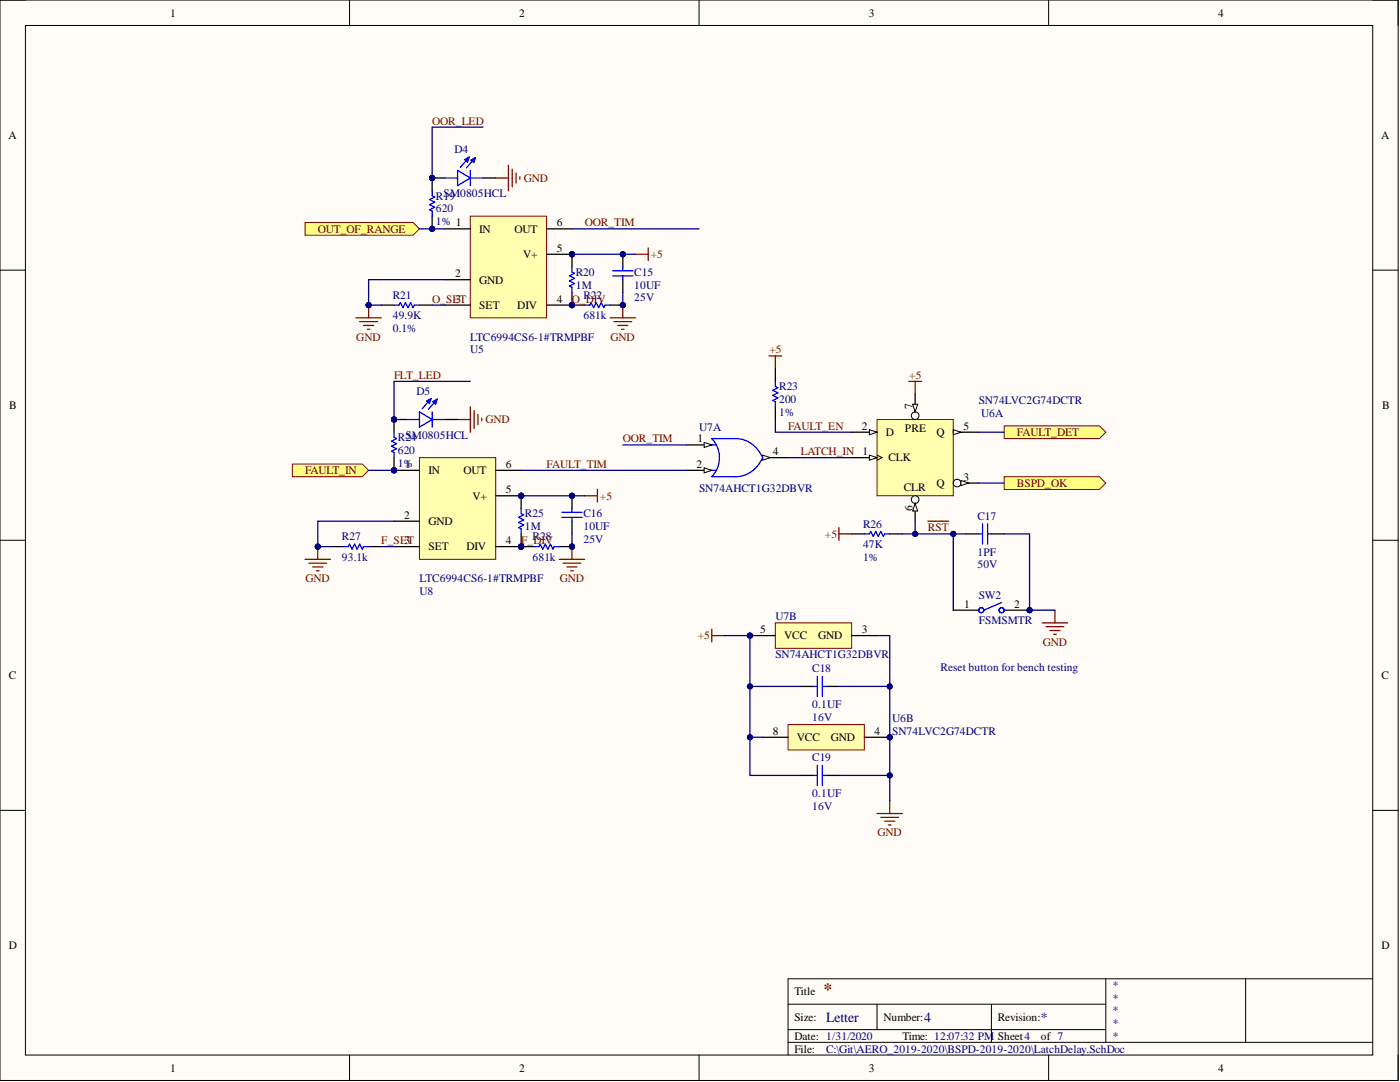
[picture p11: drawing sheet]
<svg xmlns="http://www.w3.org/2000/svg" width="279mm" height="216mm" viewBox="0 0 279 216" stroke-linecap="round" stroke-linejoin="round" font-family="sans-serif">
<path d="M0 0h279v215.6h-279z" fill-rule="evenodd" fill="#fffcf8"/>
<path d="M0 0h279v215.6h-279z" fill="none" stroke="#000" stroke-width=".2"/>
<path d="M5.1 5.1h268.9v205.4h-268.9z" fill-rule="evenodd" fill="#fffcf8"/>
<g fill="none" stroke="#000" stroke-width=".2">
<path d="M0 0h5.1M5.1 5.1h268.9v205.4h-268.9zM69.8 0v5.1M139.5 0v5.1M209.3 0v5.1M274 0h5v5.1M0 53.9h5.1M274 53.9h5M0 107.8h5.1M274 107.8h5M0 161.7h5.1M274 161.7h5"/>
<path d="M220.7 195.3v12.7M248.6 195.3v12.7M274 195.3h-116.7v15.2M69.8 210.5v5.1M139.5 210.5v5.1M157.3 200.4h63.4M157.3 208h116.7M157.3 205.5h63.4M175 200.4v5.1M197.9 200.4v7.6M209.3 210.5v5.1M279 210.5v5.1"/>
</g>
<path d="M175 83.7h15.2v15.2h-15.2z" fill-rule="evenodd" fill="#ffffb0"/>
<path d="M175 83.7h15.2v15.2h-15.2z" fill="none" stroke="#800000" stroke-width=".2"/>
<path d="M170 91.3h5" fill="none" stroke="#000" stroke-width=".25"/>
<path d="M173.5 90.8l1.5 .5-1.5 .5z" fill="#f8fcff"/>
<path d="M173.5 90.8l1.5 .5-1.5 .5zM175 90.8l1 .5-1 .5" fill="none" stroke="#000" stroke-width=".2"/>
<path d="M170 86.2h5" fill="none" stroke="#000" stroke-width=".25"/>
<path d="M173.5 85.7l1.5 .5-1.5 .6z" fill="#f8fcff"/>
<path d="M173.5 85.7l1.5 .5-1.5 .6z" fill="none" stroke="#000" stroke-width=".2"/>
<path d="M190.2 96.4h5.1" fill="none" stroke="#000" stroke-width=".25"/>
<circle cx="191" cy="96.4" r=".76" fill="#f8fcff"/>
<circle cx="191" cy="96.4" r=".76" fill="none" stroke="#000" stroke-width=".2"/>
<path d="M191.8 95.9l1.5 .5-1.5 .5z" fill="#f8fcff"/>
<path d="M191.8 95.9l1.5 .5-1.5 .5z" fill="none" stroke="#000" stroke-width=".2"/>
<path d="M190.2 86.2h5.1" fill="none" stroke="#000" stroke-width=".25"/>
<path d="M190.2 85.7l1.6 .5-1.6 .6z" fill="#f8fcff"/>
<path d="M190.2 85.7l1.6 .5-1.6 .6z" fill="none" stroke="#000" stroke-width=".2"/>
<path d="M182.6 98.9v5.1" fill="none" stroke="#000" stroke-width=".25"/>
<circle cx="182.6" cy="99.7" r=".76" fill="#f8fcff"/>
<circle cx="182.6" cy="99.7" r=".76" fill="none" stroke="#000" stroke-width=".2"/>
<path d="M182.6 100.4l.5 1.6h-1z" fill="#f8fcff"/>
<path d="M182.6 100.4l.5 1.6h-1z" fill="none" stroke="#000" stroke-width=".2"/>
<path d="M182.6 78.6v5.1" fill="none" stroke="#000" stroke-width=".25"/>
<circle cx="182.6" cy="82.9" r=".76" fill="#f8fcff"/>
<circle cx="182.6" cy="82.9" r=".76" fill="none" stroke="#000" stroke-width=".2"/>
<path d="M182.1 80.7h1l-.5 1.5z" fill="#f8fcff"/>
<path d="M182.1 80.7h1l-.5 1.5z" fill="none" stroke="#000" stroke-width=".2"/>
<circle cx="177.6" cy="147.1" r=".51" fill="#000080"/>
<circle cx="177.6" cy="147.1" r=".51" fill="none" stroke="#000080" stroke-width=".2"/>
<path d="M157.3 144.6h15.2v5.1h-15.2z" fill-rule="evenodd" fill="#ffffb0"/>
<path d="M157.3 144.6h15.2v5.1h-15.2z" fill="none" stroke="#800000" stroke-width=".2"/>
<path d="M172.5 147.1h5.1" fill="none" stroke="#000" stroke-width=".25"/>
<circle cx="177.6" cy="147.1" r=".51" fill="#000080"/>
<circle cx="177.6" cy="147.1" r=".51" fill="none" stroke="#000080" stroke-width=".2"/>
<path d="M152.2 147.1h5.1" fill="none" stroke="#000" stroke-width=".25"/>
<path d="M181.4 76.1h2.5M182.6 76.1v2.5M185.2 104h4.1" fill="none" stroke="#800000" stroke-width=".25"/>
<circle cx="104" cy="109.1" r=".51" fill="#000080"/>
<circle cx="104" cy="109.1" r=".51" fill="none" stroke="#000080" stroke-width=".2"/>
<circle cx="78.6" cy="93.9" r=".51" fill="#000080"/>
<circle cx="78.6" cy="93.9" r=".51" fill="none" stroke="#000080" stroke-width=".2"/>
<circle cx="104" cy="98.9" r=".51" fill="#000080"/>
<circle cx="104" cy="98.9" r=".51" fill="none" stroke="#000080" stroke-width=".2"/>
<path d="M83.7 91.3h15.2v20.3h-15.2z" fill-rule="evenodd" fill="#ffffb0"/>
<path d="M83.7 91.3h15.2v20.3h-15.2z" fill="none" stroke="#800000" stroke-width=".2"/>
<path d="M98.9 109.1h5.1" fill="none" stroke="#000" stroke-width=".25"/>
<circle cx="104" cy="109.1" r=".51" fill="#000080"/>
<circle cx="104" cy="109.1" r=".51" fill="none" stroke="#000080" stroke-width=".2"/>
<path d="M78.6 93.9h5.1" fill="none" stroke="#000" stroke-width=".25"/>
<circle cx="78.6" cy="93.9" r=".51" fill="#000080"/>
<circle cx="78.6" cy="93.9" r=".51" fill="none" stroke="#000080" stroke-width=".2"/>
<path d="M98.9 93.9h5.1M98.9 98.9h5.1M78.6 109.1h5.1" fill="none" stroke="#000" stroke-width=".25"/>
<circle cx="104" cy="98.9" r=".51" fill="#000080"/>
<circle cx="104" cy="98.9" r=".51" fill="none" stroke="#000080" stroke-width=".2"/>
<path d="M66 109.1h2.5M73.6 109.1h2.5M78.6 104h5.1" fill="none" stroke="#000" stroke-width=".25"/>
<path d="M68.5 109.1h1l.3-.5 .5 1 .5-1 .5 1 .5-1 .5 1 .2-.5h1.1" fill="none" stroke="#00f" stroke-width=".25"/>
<circle cx="104" cy="98.9" r=".51" fill="#000080"/>
<circle cx="104" cy="98.9" r=".51" fill="none" stroke="#000080" stroke-width=".2"/>
<circle cx="104" cy="109.1" r=".51" fill="#000080"/>
<circle cx="104" cy="109.1" r=".51" fill="none" stroke="#000080" stroke-width=".2"/>
<path d="M104 98.9v2.6" fill="none" stroke="#000" stroke-width=".25"/>
<circle cx="104" cy="98.9" r=".51" fill="#000080"/>
<circle cx="104" cy="98.9" r=".51" fill="none" stroke="#000080" stroke-width=".2"/>
<path d="M104 106.5v2.6" fill="none" stroke="#000" stroke-width=".25"/>
<circle cx="104" cy="109.1" r=".51" fill="#000080"/>
<circle cx="104" cy="109.1" r=".51" fill="none" stroke="#000080" stroke-width=".2"/>
<path d="M104 101.5v1l.5 .2-1 .5 1 .5-1 .6 1 .5-1 .5 .5 .2v1" fill="none" stroke="#00f" stroke-width=".25"/>
<circle cx="114.1" cy="109.1" r=".51" fill="#000080"/>
<circle cx="114.1" cy="109.1" r=".51" fill="none" stroke="#000080" stroke-width=".2"/>
<circle cx="104" cy="109.1" r=".51" fill="#000080"/>
<circle cx="104" cy="109.1" r=".51" fill="none" stroke="#000080" stroke-width=".2"/>
<path d="M111.6 109.1h2.5" fill="none" stroke="#000" stroke-width=".25"/>
<circle cx="114.1" cy="109.1" r=".51" fill="#000080"/>
<circle cx="114.1" cy="109.1" r=".51" fill="none" stroke="#000080" stroke-width=".2"/>
<path d="M104 109.1h2.5" fill="none" stroke="#000" stroke-width=".25"/>
<circle cx="104" cy="109.1" r=".51" fill="#000080"/>
<circle cx="104" cy="109.1" r=".51" fill="none" stroke="#000080" stroke-width=".2"/>
<path d="M106.5 109.1h1.1l.2-.5 .5 1 .5-1 .5 1 .5-1 .5 1 .3-.5h1" fill="none" stroke="#00f" stroke-width=".25"/>
<path d="M116.7 98.9h2.5M119.2 97.7v2.5M111.6 111.6h5.1M112.4 112.4h3.5M113.1 113.1h2.1M113.9 113.9h.5M114.1 109.1v2.5" fill="none" stroke="#800000" stroke-width=".25"/>
<circle cx="114.1" cy="109.1" r=".51" fill="#000080"/>
<circle cx="114.1" cy="109.1" r=".51" fill="none" stroke="#000080" stroke-width=".2"/>
<path d="M60.9 111.6h5.1M61.6 112.4h3.6M62.4 113.1h2M63.2 113.9h.5M63.4 109.1v2.5" fill="none" stroke="#800000" stroke-width=".25"/>
<circle cx="63.4" cy="109.1" r=".51" fill="#000080"/>
<circle cx="63.4" cy="109.1" r=".51" fill="none" stroke="#000080" stroke-width=".2"/>
<path d="M170 106.5h2.5M177.6 106.5h2.5M192.8 106.5h2.5M197.9 106.5h2.5M159.8 154.7h2.5M164.9 154.7h2.5" fill="none" stroke="#000" stroke-width=".25"/>
<path d="M172.5 106.5h1l.3-.5 .5 1 .5-1 .5 1 .5-1 .5 1 .3-.5h1M195.3 106.5h.8M196.1 104.5v4.1M197.1 104.5v4.1M197.1 106.5h.8M162.3 154.7h.8M163.1 152.7v4.1M164.1 152.7v4.1M164.1 154.7h.8" fill="none" stroke="#00f" stroke-width=".25"/>
<g fill="none" stroke="#800000" stroke-width=".25">
<path d="M167.4 105.3v2.5M167.4 106.5h2.6M142.1 125.6v2.5M142.1 126.8h2.5M208 124.3h5.1M208.8 125.1h3.5M209.5 125.8h2.1M210.3 126.6h.5M210.5 121.8v2.5M177.6 159.8v2.5M175 162.3h5.1M175.8 163.1h3.5"/>
<path d="M176.6 163.9h2M177.3 164.6h.5"/>
</g>
<path d="M58.3 92.6h14l1.3 1.3-1.3 1.2h-14z" fill-rule="evenodd" fill="#ffff80"/>
<path d="M58.3 92.6h14l1.3 1.3-1.3 1.2h-14z" fill="none" stroke="#800000" stroke-width=".2"/>
<path d="M200.4 85h19l1.3 1.2-1.3 1.3h-19z" fill-rule="evenodd" fill="#ffff80"/>
<path d="M200.4 85h19l1.3 1.2-1.3 1.3h-19z" fill="none" stroke="#800000" stroke-width=".2"/>
<path d="M200.4 95.1h19l1.3 1.3-1.3 1.3h-19z" fill-rule="evenodd" fill="#ffff80"/>
<path d="M200.4 95.1h19l1.3 1.3-1.3 1.3h-19z" fill="none" stroke="#800000" stroke-width=".2"/>
<circle cx="104" cy="109.1" r=".51" fill="#000080"/>
<circle cx="104" cy="109.1" r=".51" fill="none" stroke="#000080" stroke-width=".2"/>
<path d="M152.2 91.3h5.1" fill="none" stroke="#000" stroke-width=".25"/>
<path d="M152.2 90.8l1.5 .5-1.5 .5z" fill="#f8fcff"/>
<path d="M152.2 90.8l1.5 .5-1.5 .5z" fill="none" stroke="#000" stroke-width=".2"/>
<path d="M137 88.8h5.1" fill="none" stroke="#000" stroke-width=".25"/>
<path d="M140.5 88.3l1.6 .5-1.6 .5z" fill="#f8fcff"/>
<path d="M140.5 88.3l1.6 .5-1.6 .5z" fill="none" stroke="#000" stroke-width=".2"/>
<path d="M137 93.9h5.1" fill="none" stroke="#000" stroke-width=".25"/>
<path d="M140.5 93.3l1.6 .6-1.6 .5z" fill="#f8fcff"/>
<path d="M140.5 93.3l1.6 .6-1.6 .5z" fill="none" stroke="#000" stroke-width=".2"/>
<path d="M142 87.5a5.4 5.4 0 0 1 0 7.6M142.1 87.5h4.8a6 6 0 0 1 5.3 3.8 6.1 6.1 0 0 1-5.3 3.8h-4.8M142.1 88.8h.7M142.1 93.9h.7" fill="none" stroke="#00f" stroke-width=".25"/>
<circle cx="149.7" cy="126.8" r=".51" fill="#000080"/>
<circle cx="149.7" cy="126.8" r=".51" fill="none" stroke="#000080" stroke-width=".2"/>
<path d="M154.7 124.3h15.3v5.1h-15.3z" fill-rule="evenodd" fill="#ffffb0"/>
<path d="M154.7 124.3h15.3v5.1h-15.3z" fill="none" stroke="#800000" stroke-width=".2"/>
<path d="M149.7 126.8h5" fill="none" stroke="#000" stroke-width=".25"/>
<circle cx="149.7" cy="126.8" r=".51" fill="#000080"/>
<circle cx="149.7" cy="126.8" r=".51" fill="none" stroke="#000080" stroke-width=".2"/>
<path d="M159.8 137h2.5M164.9 137h2.5M170 126.8h5" fill="none" stroke="#000" stroke-width=".25"/>
<path d="M162.3 137h.8M163.1 134.9v4.1M164.1 134.9v4.1M164.1 137h.8" fill="none" stroke="#00f" stroke-width=".25"/>
<path d="M60.9 44.4h21.5l1.3 1.3-1.3 1.2h-21.5z" fill-rule="evenodd" fill="#ffff80"/>
<path d="M60.9 44.4h21.5l1.3 1.3-1.3 1.2h-21.5z" fill="none" stroke="#800000" stroke-width=".2"/>
<circle cx="114.1" cy="60.9" r=".51" fill="#000080"/>
<circle cx="114.1" cy="60.9" r=".51" fill="none" stroke="#000080" stroke-width=".2"/>
<circle cx="114.1" cy="50.7" r=".51" fill="#000080"/>
<circle cx="114.1" cy="50.7" r=".51" fill="none" stroke="#000080" stroke-width=".2"/>
<path d="M93.9 43.1h15.2v20.3h-15.2z" fill-rule="evenodd" fill="#ffffb0"/>
<path d="M93.9 43.1h15.2v20.3h-15.2z" fill="none" stroke="#800000" stroke-width=".2"/>
<path d="M109.1 60.9h5" fill="none" stroke="#000" stroke-width=".25"/>
<circle cx="114.1" cy="60.9" r=".51" fill="#000080"/>
<circle cx="114.1" cy="60.9" r=".51" fill="none" stroke="#000080" stroke-width=".2"/>
<path d="M88.8 45.7h5.1M109.1 45.7h5M109.1 50.7h5M88.8 60.9h5.1" fill="none" stroke="#000" stroke-width=".25"/>
<circle cx="114.1" cy="50.7" r=".51" fill="#000080"/>
<circle cx="114.1" cy="50.7" r=".51" fill="none" stroke="#000080" stroke-width=".2"/>
<path d="M88.8 55.8h5.1" fill="none" stroke="#000" stroke-width=".25"/>
<circle cx="114.1" cy="50.7" r=".51" fill="#000080"/>
<circle cx="114.1" cy="50.7" r=".51" fill="none" stroke="#000080" stroke-width=".2"/>
<circle cx="114.1" cy="60.9" r=".51" fill="#000080"/>
<circle cx="114.1" cy="60.9" r=".51" fill="none" stroke="#000080" stroke-width=".2"/>
<path d="M114.1 50.7v2.6" fill="none" stroke="#000" stroke-width=".25"/>
<circle cx="114.1" cy="50.7" r=".51" fill="#000080"/>
<circle cx="114.1" cy="50.7" r=".51" fill="none" stroke="#000080" stroke-width=".2"/>
<path d="M114.1 58.3v2.6" fill="none" stroke="#000" stroke-width=".25"/>
<circle cx="114.1" cy="60.9" r=".51" fill="#000080"/>
<circle cx="114.1" cy="60.9" r=".51" fill="none" stroke="#000080" stroke-width=".2"/>
<path d="M114.1 53.3v1l.6 .2-1.1 .5 1.1 .6-1.1 .5 1.1 .5-1.1 .5 .5 .2v1" fill="none" stroke="#00f" stroke-width=".25"/>
<circle cx="124.3" cy="60.9" r=".51" fill="#000080"/>
<circle cx="124.3" cy="60.9" r=".51" fill="none" stroke="#000080" stroke-width=".2"/>
<circle cx="114.1" cy="60.9" r=".51" fill="#000080"/>
<circle cx="114.1" cy="60.9" r=".51" fill="none" stroke="#000080" stroke-width=".2"/>
<path d="M121.8 60.9h2.5" fill="none" stroke="#000" stroke-width=".25"/>
<circle cx="124.3" cy="60.9" r=".51" fill="#000080"/>
<circle cx="124.3" cy="60.9" r=".51" fill="none" stroke="#000080" stroke-width=".2"/>
<path d="M114.1 60.9h2.6" fill="none" stroke="#000" stroke-width=".25"/>
<circle cx="114.1" cy="60.9" r=".51" fill="#000080"/>
<circle cx="114.1" cy="60.9" r=".51" fill="none" stroke="#000080" stroke-width=".2"/>
<path d="M116.7 60.9h1l.3-.5 .5 1 .5-1 .5 1 .5-1 .5 1 .2-.5h1.1" fill="none" stroke="#00f" stroke-width=".25"/>
<path d="M126.8 50.7h2.6M129.4 49.5v2.5M121.8 63.4h5M122.5 64.2h3.6M123.3 64.9h2M124 65.7h.5M124.3 60.9v2.5" fill="none" stroke="#800000" stroke-width=".25"/>
<circle cx="124.3" cy="60.9" r=".51" fill="#000080"/>
<circle cx="124.3" cy="60.9" r=".51" fill="none" stroke="#000080" stroke-width=".2"/>
<path d="M71 63.4h5.1M71.8 64.2h3.5M72.5 64.9h2.1M73.3 65.7h.5M73.6 60.9v2.5" fill="none" stroke="#800000" stroke-width=".25"/>
<circle cx="73.6" cy="60.9" r=".51" fill="#000080"/>
<circle cx="73.6" cy="60.9" r=".51" fill="none" stroke="#000080" stroke-width=".2"/>
<circle cx="114.1" cy="60.9" r=".51" fill="#000080"/>
<circle cx="114.1" cy="60.9" r=".51" fill="none" stroke="#000080" stroke-width=".2"/>
<path d="M76.1 60.9h2.5M83.7 60.9h2.5" fill="none" stroke="#000" stroke-width=".25"/>
<path d="M78.6 60.9h1.1l.2-.5 .5 1 .5-1 .5 1 .5-1 .5 1 .3-.5h1" fill="none" stroke="#00f" stroke-width=".25"/>
<circle cx="205.5" cy="121.8" r=".51" fill="#000080"/>
<circle cx="205.5" cy="121.8" r=".51" fill="none" stroke="#000080" stroke-width=".2"/>
<path d="M199.9 120.2l-3.6 1.6" fill="none" stroke="#00f" stroke-width=".25"/>
<path d="M190.2 121.8h5.1M200.4 121.8h5.1" fill="none" stroke="#000" stroke-width=".25"/>
<circle cx="205.5" cy="121.8" r=".51" fill="#000080"/>
<circle cx="205.5" cy="121.8" r=".51" fill="none" stroke="#000080" stroke-width=".2"/>
<g fill="none" stroke="#00f" stroke-width=".25">
<circle cx="195.8" cy="121.8" r=".51"/>
<circle cx="199.9" cy="121.8" r=".51"/>
</g>
<path d="M98.9 35.5h2.6M101.5 33v5.1M102.2 33.7v3.6M103 34.5v2M103.7 35.3v.5M91.3 83.7h2.6M93.9 81.2v5M94.6 81.9v3.6M95.4 82.7v2M96.1 83.5v.5" fill="none" stroke="#800000" stroke-width=".25"/>
<circle cx="124.3" cy="50.7" r=".51" fill="#000080"/>
<circle cx="124.3" cy="50.7" r=".51" fill="none" stroke="#000080" stroke-width=".2"/>
<path d="M124.3 50.7v2.6M124.3 55.8v2.5" fill="none" stroke="#000" stroke-width=".25"/>
<circle cx="124.3" cy="50.7" r=".51" fill="#000080"/>
<circle cx="124.3" cy="50.7" r=".51" fill="none" stroke="#000080" stroke-width=".2"/>
<path d="M122.3 54h4M122.3 55h4M124.3 53.3v.7M124.3 55v.8" fill="none" stroke="#00f" stroke-width=".25"/>
<circle cx="114.1" cy="98.9" r=".51" fill="#000080"/>
<circle cx="114.1" cy="98.9" r=".51" fill="none" stroke="#000080" stroke-width=".2"/>
<path d="M114.1 98.9v2.6M114.1 104v2.5" fill="none" stroke="#000" stroke-width=".25"/>
<circle cx="114.1" cy="98.9" r=".51" fill="#000080"/>
<circle cx="114.1" cy="98.9" r=".51" fill="none" stroke="#000080" stroke-width=".2"/>
<path d="M112.1 102.2h4.1M112.1 103.2h4.1M114.1 101.5v.7M114.1 103.2v.8" fill="none" stroke="#00f" stroke-width=".25"/>
<path d="M153.5 71h2.5M154.7 71v2.6" fill="none" stroke="#800000" stroke-width=".25"/>
<circle cx="86.2" cy="35.5" r=".51" fill="#000080"/>
<circle cx="86.2" cy="35.5" r=".51" fill="none" stroke="#000080" stroke-width=".2"/>
<circle cx="86.2" cy="45.7" r=".51" fill="#000080"/>
<circle cx="86.2" cy="45.7" r=".51" fill="none" stroke="#000080" stroke-width=".2"/>
<path d="M86.2 35.5v2.6" fill="none" stroke="#000" stroke-width=".25"/>
<circle cx="86.2" cy="35.5" r=".51" fill="#000080"/>
<circle cx="86.2" cy="35.5" r=".51" fill="none" stroke="#000080" stroke-width=".2"/>
<path d="M86.2 43.1v2.6" fill="none" stroke="#000" stroke-width=".25"/>
<circle cx="86.2" cy="45.7" r=".51" fill="#000080"/>
<circle cx="86.2" cy="45.7" r=".51" fill="none" stroke="#000080" stroke-width=".2"/>
<path d="M86.2 38.1v1l.6 .2-1.1 .5 1.1 .5-1.1 .5 1.1 .6-1.1 .5 .5 .2v1" fill="none" stroke="#00f" stroke-width=".25"/>
<circle cx="78.6" cy="83.7" r=".51" fill="#000080"/>
<circle cx="78.6" cy="83.7" r=".51" fill="none" stroke="#000080" stroke-width=".2"/>
<circle cx="78.6" cy="93.9" r=".51" fill="#000080"/>
<circle cx="78.6" cy="93.9" r=".51" fill="none" stroke="#000080" stroke-width=".2"/>
<path d="M78.6 83.7v2.5" fill="none" stroke="#000" stroke-width=".25"/>
<circle cx="78.6" cy="83.7" r=".51" fill="#000080"/>
<circle cx="78.6" cy="83.7" r=".51" fill="none" stroke="#000080" stroke-width=".2"/>
<path d="M78.6 91.3v2.6" fill="none" stroke="#000" stroke-width=".25"/>
<circle cx="78.6" cy="93.9" r=".51" fill="#000080"/>
<circle cx="78.6" cy="93.9" r=".51" fill="none" stroke="#000080" stroke-width=".2"/>
<path d="M78.6 86.2v1.1l.5 .2-1 .5 1 .5-1 .5 1 .5-1 .5 .5 .3v1" fill="none" stroke="#00f" stroke-width=".25"/>
<circle cx="86.2" cy="35.5" r=".51" fill="#000080"/>
<circle cx="86.2" cy="35.5" r=".51" fill="none" stroke="#000080" stroke-width=".2"/>
<path d="M91.3 34l2.6 1.5-2.6 1.5zM93.1 31.8l-.2 .1M93.2 31.6h.1v.7M93.6 31.4l-.3 .9M93.6 31.4l-.9 .4 .6 .5M93.6 31.4l-1.7 2M93.9 34v3M94.4 31.9l-.2 .1M94.4 31.7h.2l-.1 .7M94.9 31.5l-.4 .9M94.9 31.5l-.9 .4 .5 .5M94.9 31.5l-1.8 2" fill="none" stroke="#00f" stroke-width=".25"/>
<path d="M86.2 35.5h2.6M96.4 35.5h2.5" fill="none" stroke="#000" stroke-width=".25"/>
<circle cx="86.2" cy="35.5" r=".51" fill="#000080"/>
<circle cx="86.2" cy="35.5" r=".51" fill="none" stroke="#000080" stroke-width=".2"/>
<path d="M88.8 35.5h2.5M93.9 35.5h2.5" fill="none" stroke="#00f" stroke-width=".25"/>
<circle cx="78.6" cy="83.7" r=".51" fill="#000080"/>
<circle cx="78.6" cy="83.7" r=".51" fill="none" stroke="#000080" stroke-width=".2"/>
<path d="M85.5 80l-.2 .1M85.6 79.8h.1v.7M86 79.5l-.3 1M86 79.5l-.9 .5 .6 .5M86 79.5l-1.8 2.1M86.8 79.9h.2l-.1 .7M87.3 79.7l-.4 .9M87.3 79.7l-.9 .4 .5 .5M87.3 79.7l-1.8 2M83.7 82.2l2.5 1.5-2.5 1.5zM86.2 82.2v3M86.8 80.1l-.2 .1" fill="none" stroke="#00f" stroke-width=".25"/>
<path d="M78.6 83.7h2.6M88.8 83.7h2.5" fill="none" stroke="#000" stroke-width=".25"/>
<circle cx="78.6" cy="83.7" r=".51" fill="#000080"/>
<circle cx="78.6" cy="83.7" r=".51" fill="none" stroke="#000080" stroke-width=".2"/>
<path d="M154.7 76.1v1l.5 .3-1 .5 1 .5-1 .5 1 .5-1 .5 .5 .3v1M81.2 83.7h2.5M86.2 83.7h2.6" fill="none" stroke="#00f" stroke-width=".25"/>
<path d="M154.7 73.6v2.5M154.7 81.2v2.5" fill="none" stroke="#000" stroke-width=".25"/>
<path d="M182.6 104v2.5" fill="none" stroke="#000080" stroke-width=".25"/>
<circle cx="182.6" cy="106.5" r=".51" fill="#000080"/>
<circle cx="182.6" cy="106.5" r=".51" fill="none" stroke="#000080" stroke-width=".2"/>
<path d="M63.4 109.1h2.6" fill="none" stroke="#000080" stroke-width=".25"/>
<circle cx="63.4" cy="109.1" r=".51" fill="#000080"/>
<circle cx="63.4" cy="109.1" r=".51" fill="none" stroke="#000080" stroke-width=".2"/>
<path d="M78.6 104h-15.2v5.1" fill="none" stroke="#000080" stroke-width=".25"/>
<circle cx="63.4" cy="109.1" r=".51" fill="#000080"/>
<circle cx="63.4" cy="109.1" r=".51" fill="none" stroke="#000080" stroke-width=".2"/>
<path d="M73.6 93.9h5" fill="none" stroke="#000080" stroke-width=".25"/>
<circle cx="78.6" cy="93.9" r=".51" fill="#000080"/>
<circle cx="78.6" cy="93.9" r=".51" fill="none" stroke="#000080" stroke-width=".2"/>
<path d="M73.6 60.9h2.5" fill="none" stroke="#000080" stroke-width=".25"/>
<circle cx="73.6" cy="60.9" r=".51" fill="#000080"/>
<circle cx="73.6" cy="60.9" r=".51" fill="none" stroke="#000080" stroke-width=".2"/>
<path d="M88.8 55.8h-15.2v5.1" fill="none" stroke="#000080" stroke-width=".25"/>
<circle cx="73.6" cy="60.9" r=".51" fill="#000080"/>
<circle cx="73.6" cy="60.9" r=".51" fill="none" stroke="#000080" stroke-width=".2"/>
<path d="M93.9 76.1h-15.3v7.6M76.1 109.1h2.5" fill="none" stroke="#000080" stroke-width=".25"/>
<circle cx="78.6" cy="83.7" r=".51" fill="#000080"/>
<circle cx="78.6" cy="83.7" r=".51" fill="none" stroke="#000080" stroke-width=".2"/>
<path d="M83.7 45.7h5.1" fill="none" stroke="#000080" stroke-width=".25"/>
<circle cx="86.2" cy="45.7" r=".51" fill="#000080"/>
<circle cx="86.2" cy="45.7" r=".51" fill="none" stroke="#000080" stroke-width=".2"/>
<path d="M96.4 25.4h-10.2v10.1M86.2 60.9h2.6" fill="none" stroke="#000080" stroke-width=".25"/>
<circle cx="86.2" cy="35.5" r=".51" fill="#000080"/>
<circle cx="86.2" cy="35.5" r=".51" fill="none" stroke="#000080" stroke-width=".2"/>
<path d="M104 98.9h12.7" fill="none" stroke="#000080" stroke-width=".25"/>
<circle cx="114.1" cy="98.9" r=".51" fill="#000080"/>
<circle cx="114.1" cy="98.9" r=".51" fill="none" stroke="#000080" stroke-width=".2"/>
<circle cx="104" cy="98.9" r=".51" fill="#000080"/>
<circle cx="104" cy="98.9" r=".51" fill="none" stroke="#000080" stroke-width=".2"/>
<path d="M114.1 50.7h12.7M104 93.9h33" fill="none" stroke="#000080" stroke-width=".25"/>
<circle cx="124.3" cy="50.7" r=".51" fill="#000080"/>
<circle cx="124.3" cy="50.7" r=".51" fill="none" stroke="#000080" stroke-width=".2"/>
<circle cx="114.1" cy="50.7" r=".51" fill="#000080"/>
<circle cx="114.1" cy="50.7" r=".51" fill="none" stroke="#000080" stroke-width=".2"/>
<path d="M114.1 45.7h25.4M124.3 88.8h12.7M144.6 126.8h5.1v20.3h2.5" fill="none" stroke="#000080" stroke-width=".25"/>
<circle cx="149.7" cy="126.8" r=".51" fill="#000080"/>
<circle cx="149.7" cy="126.8" r=".51" fill="none" stroke="#000080" stroke-width=".2"/>
<circle cx="149.7" cy="137" r=".51" fill="#000080"/>
<circle cx="149.7" cy="137" r=".51" fill="none" stroke="#000080" stroke-width=".2"/>
<circle cx="149.7" cy="147.1" r=".51" fill="#000080"/>
<circle cx="149.7" cy="147.1" r=".51" fill="none" stroke="#000080" stroke-width=".2"/>
<path d="M149.7 147.1v7.6h10.1" fill="none" stroke="#000080" stroke-width=".25"/>
<circle cx="149.7" cy="147.1" r=".51" fill="#000080"/>
<circle cx="149.7" cy="147.1" r=".51" fill="none" stroke="#000080" stroke-width=".2"/>
<path d="M149.7 137h10.1" fill="none" stroke="#000080" stroke-width=".25"/>
<circle cx="149.7" cy="137" r=".51" fill="#000080"/>
<circle cx="149.7" cy="137" r=".51" fill="none" stroke="#000080" stroke-width=".2"/>
<path d="M154.7 83.7v2.5h15.3M157.3 91.3h12.7M167.4 154.7h10.2" fill="none" stroke="#000080" stroke-width=".25"/>
<circle cx="177.6" cy="154.7" r=".51" fill="#000080"/>
<circle cx="177.6" cy="154.7" r=".51" fill="none" stroke="#000080" stroke-width=".2"/>
<path d="M167.4 137h10.2" fill="none" stroke="#000080" stroke-width=".25"/>
<circle cx="177.6" cy="137" r=".51" fill="#000080"/>
<circle cx="177.6" cy="137" r=".51" fill="none" stroke="#000080" stroke-width=".2"/>
<path d="M175 126.8h2.6v33" fill="none" stroke="#000080" stroke-width=".25"/>
<circle cx="177.6" cy="137" r=".51" fill="#000080"/>
<circle cx="177.6" cy="137" r=".51" fill="none" stroke="#000080" stroke-width=".2"/>
<circle cx="177.6" cy="147.1" r=".51" fill="#000080"/>
<circle cx="177.6" cy="147.1" r=".51" fill="none" stroke="#000080" stroke-width=".2"/>
<circle cx="177.6" cy="154.7" r=".51" fill="#000080"/>
<circle cx="177.6" cy="154.7" r=".51" fill="none" stroke="#000080" stroke-width=".2"/>
<path d="M180.1 106.5h12.7" fill="none" stroke="#000080" stroke-width=".25"/>
<circle cx="182.6" cy="106.5" r=".51" fill="#000080"/>
<circle cx="182.6" cy="106.5" r=".51" fill="none" stroke="#000080" stroke-width=".2"/>
<circle cx="190.2" cy="106.5" r=".51" fill="#000080"/>
<circle cx="190.2" cy="106.5" r=".51" fill="none" stroke="#000080" stroke-width=".2"/>
<path d="M195.3 96.4h5.1M195.3 86.2h5.1M200.4 106.5h5.1v15.3h5" fill="none" stroke="#000080" stroke-width=".25"/>
<circle cx="205.5" cy="121.8" r=".51" fill="#000080"/>
<circle cx="205.5" cy="121.8" r=".51" fill="none" stroke="#000080" stroke-width=".2"/>
<path d="M114.1 106.5v2.6" fill="none" stroke="#000080" stroke-width=".25"/>
<circle cx="114.1" cy="109.1" r=".51" fill="#000080"/>
<circle cx="114.1" cy="109.1" r=".51" fill="none" stroke="#000080" stroke-width=".2"/>
<path d="M124.3 58.3v2.6" fill="none" stroke="#000080" stroke-width=".25"/>
<circle cx="124.3" cy="60.9" r=".51" fill="#000080"/>
<circle cx="124.3" cy="60.9" r=".51" fill="none" stroke="#000080" stroke-width=".2"/>
<path d="M190.2 106.5v15.3" fill="none" stroke="#000080" stroke-width=".25"/>
<circle cx="190.2" cy="106.5" r=".51" fill="#000080"/>
<circle cx="190.2" cy="106.5" r=".51" fill="none" stroke="#000080" stroke-width=".2"/>
<text font-size="3.5" fill="#800000" x="164.4" y="198.6">*</text>
<g font-size="2.8" fill="#000080">
<text x="164.9" y="203.8">Letter</text>
<text x="184.4" y="203.8">4</text>
<text x="207.8" y="203.8">*</text>
</g>
<g font-size="2.3">
<text x="34" y="3.3">1</text>
<text x="103.6" y="3.3">2</text>
<text x="173.4" y="3.3">3</text>
<text x="243.1" y="3.3">4</text>
<text x="1.7" y="27.7">A</text>
<text x="275.6" y="27.7">A</text>
<text x="95.6" y="46.4">IN</text>
<text x="102.6" y="46.4">OUT</text>
<text x="111.1" y="45.2">6</text>
<text x="104.4" y="51.5">V+</text>
<text x="111.1" y="50.2">5</text>
<text x="90.8" y="55.3">2</text>
<text x="95.6" y="56.6">GND</text>
<text x="95.6" y="61.6">SET</text>
<text x="103.2" y="61.6">DIV</text>
<text x="111.1" y="60.4">4</text>
<text x="1.9" y="81.6">B</text>
<text x="182.1" y="81.7" transform="rotate(-90 182.1 81.7)">7</text>
<text x="275.8" y="81.6">B</text>
<text x="139.2" y="88.3">1</text>
<text x="172" y="85.7">2</text>
<text x="176.8" y="87">D</text>
<text x="180.6" y="86.2">PRE</text>
<text x="186.9" y="87">Q</text>
<text x="192.3" y="85.7">5</text>
<text x="80.8" y="93.3">1</text>
<text x="85.5" y="94.6">IN</text>
<text x="92.5" y="94.6">OUT</text>
<text x="101" y="93.3">6</text>
<text x="139" y="93.3">2</text>
<text x="154.2" y="90.8">4</text>
<text x="172.2" y="90.8">1</text>
<text x="177.3" y="92.1">CLK</text>
<text x="192.3" y="95.9">3</text>
<text x="94.3" y="99.7">V+</text>
<text x="101" y="98.4">5</text>
<text x="180.4" y="97.9">CLR</text>
<text x="182.1" y="102" transform="rotate(-90 182.1 102)">6</text>
<text x="186.9" y="97.2">Q</text>
<text x="80.7" y="103.5">2</text>
<text x="85.5" y="104.8">GND</text>
<text x="85.5" y="109.8">SET</text>
<text x="93.1" y="109.8">DIV</text>
<text x="101" y="108.6">4</text>
<text x="192.4" y="121.2">1</text>
<text x="202.4" y="121.2">2</text>
<text x="151.7" y="126.3">5</text>
<text x="156.5" y="127.6">VCC</text>
<text x="163.3" y="127.6">GND</text>
<text x="172" y="126.3">3</text>
<text x="1.8" y="135.5">C</text>
<text x="275.7" y="135.5">C</text>
<text x="154.2" y="146.6">8</text>
<text x="159" y="147.9">VCC</text>
<text x="165.8" y="147.9">GND</text>
<text x="174.5" y="146.6">4</text>
<text x="1.8" y="189.4">D</text>
<text x="275.7" y="189.4">D</text>
<text x="158.5" y="198.6">Title</text>
<text x="158.5" y="203.7">Size:</text>
<text x="176.3" y="203.7">Number:</text>
<text x="199.1" y="203.7">Revision:</text>
<text x="158.5" y="207.5">Date: 1/31/2020</text>
<text x="180.1" y="207.5">Time: 12:07:32 PM</text>
<text x="199.1" y="207.5">Sheet4</text>
<text x="207.8" y="207.5">of 7</text>
<text x="34" y="213.8">1</text>
<text x="103.6" y="213.8">2</text>
<text x="158.5" y="210">File:</text>
<text x="173.4" y="213.8">3</text>
<text x="243.1" y="213.8">4</text>
</g>
<g font-size="2.3" fill="#800000">
<text x="86.2" y="24.9">OOR_LED</text>
<text x="104.5" y="36.3">GND</text>
<text x="63.4" y="46.4">OUT_OF_RANGE</text>
<text x="116.7" y="45.2">OOR_TIM</text>
<text x="129.9" y="51.5">+5</text>
<text x="86.2" y="60.4">O_SE3T</text>
<text x="114.1" y="60.4">O_DIV</text>
<text x="71.1" y="68">GND</text>
<text x="121.8" y="68">GND</text>
<text x="153.6" y="70.5">+5</text>
<text x="78.6" y="75.6">FLT_LED</text>
<text x="181.5" y="75.6">+5</text>
<text x="96.9" y="84.5">GND</text>
<text x="124.3" y="88.3">OOR_TIM</text>
<text x="157.3" y="85.7">FAULT_EN</text>
<text x="202.9" y="87">FAULT_DET</text>
<text x="60.9" y="94.6">FAULT_IN</text>
<text x="109.1" y="93.3">FAULT_TIM</text>
<text x="159.8" y="90.8">LATCH_IN</text>
<text x="119.7" y="99.7">+5</text>
<text x="202.9" y="97.2">BSPD_OK</text>
<text x="164.6" y="107.3">+5</text>
<text x="185.2" y="106">RST</text>
<text x="76.1" y="108.6">F_SE3T</text>
<text x="104" y="108.6">F_DIV</text>
<text x="61" y="116.2">GND</text>
<text x="111.7" y="116.2">GND</text>
<text x="139.3" y="127.6">+5</text>
<text x="208.1" y="128.9">GND</text>
<text x="175.1" y="166.9">GND</text>
</g>
<g font-size="2.3" fill="#000080">
<text x="90.7" y="30.5">D4</text>
<text x="87" y="39.8">R19</text>
<text x="88.5" y="39.3">SM0805HCL</text>
<text x="87" y="42.4">620</text>
<text x="87" y="44.9">1% 1</text>
<text x="78.4" y="59.6">R21</text>
<text x="114.9" y="57.6">1M</text>
<text x="114.9" y="55">R20</text>
<text x="116.4" y="59.6">R22</text>
<text x="126.6" y="57.6">10UF</text>
<text x="126.6" y="55">C15</text>
<text x="78.4" y="63.7">49.9K</text>
<text x="116.4" y="63.7">681k</text>
<text x="126.6" y="60.1">25V</text>
<text x="78.4" y="66.2">0.1%</text>
<text x="93.9" y="68">LTC6994CS6-1#TRMPBF</text>
<text x="93.9" y="70.5">U5</text>
<text x="155.5" y="77.9">R23</text>
<text x="83.1" y="78.7">D5</text>
<text x="155.5" y="80.4">200</text>
<text x="155.5" y="82.9">1%</text>
<text x="195.3" y="80.7">SN74LVC2G74DCTR</text>
<text x="195.8" y="83.2">U6A</text>
<text x="79.4" y="88">R24</text>
<text x="80.9" y="87.5">SM0805HCL</text>
<text x="139.5" y="86">U7A</text>
<text x="79.4" y="90.6">620</text>
<text x="79.4" y="93.1">1%</text>
<text x="139.5" y="98.2">SN74AHCT1G32DBVR</text>
<text x="68.2" y="107.8">R27</text>
<text x="104.8" y="105.8">1M</text>
<text x="104.8" y="103.2">R25</text>
<text x="106.3" y="107.8">R28</text>
<text x="116.4" y="105.8">10UF</text>
<text x="116.4" y="103.2">C16</text>
<text x="172.2" y="105.3">R26</text>
<text x="195.1" y="103.7">C17</text>
<text x="68.2" y="111.9">93.1k</text>
<text x="106.3" y="111.9">681k</text>
<text x="116.4" y="108.3">25V</text>
<text x="172.2" y="109.3">47K</text>
<text x="172.2" y="111.9">1%</text>
<text x="195.1" y="110.8">1PF</text>
<text x="195.1" y="113.4">50V</text>
<text x="83.7" y="116.2">LTC6994CS6-1#TRMPBF</text>
<text x="83.7" y="118.7">U8</text>
<text x="195.3" y="119.5">SW2</text>
<text x="154.7" y="123.8">U7B</text>
<text x="195.3" y="124.5">FSMSMTR</text>
<text x="154.7" y="131.4">SN74AHCT1G32DBVR</text>
<text x="162.1" y="134.2">C18</text>
<text x="187.7" y="133.9">Reset button for bench testing</text>
<text x="162.1" y="141.3">0.1UF</text>
<text x="162.1" y="143.8">16V</text>
<text x="178.1" y="144.1">U6B</text>
<text x="178.1" y="146.6">SN74LVC2G74DCTR</text>
<text x="162.1" y="151.9">C19</text>
<text x="162.1" y="159">0.1UF</text>
<text x="162.1" y="161.6">16V</text>
<text x="222" y="197.3">*</text>
<text x="222" y="199.9">*</text>
<text x="222" y="202.4">*</text>
<text x="222" y="204.9">*</text>
<text x="222" y="207.5">*</text>
<text x="164.9" y="210">C:\Git\AERO_2019-2020\BSPD-2019-2020\LatchDelay.SchDoc</text>
</g>
</svg>
